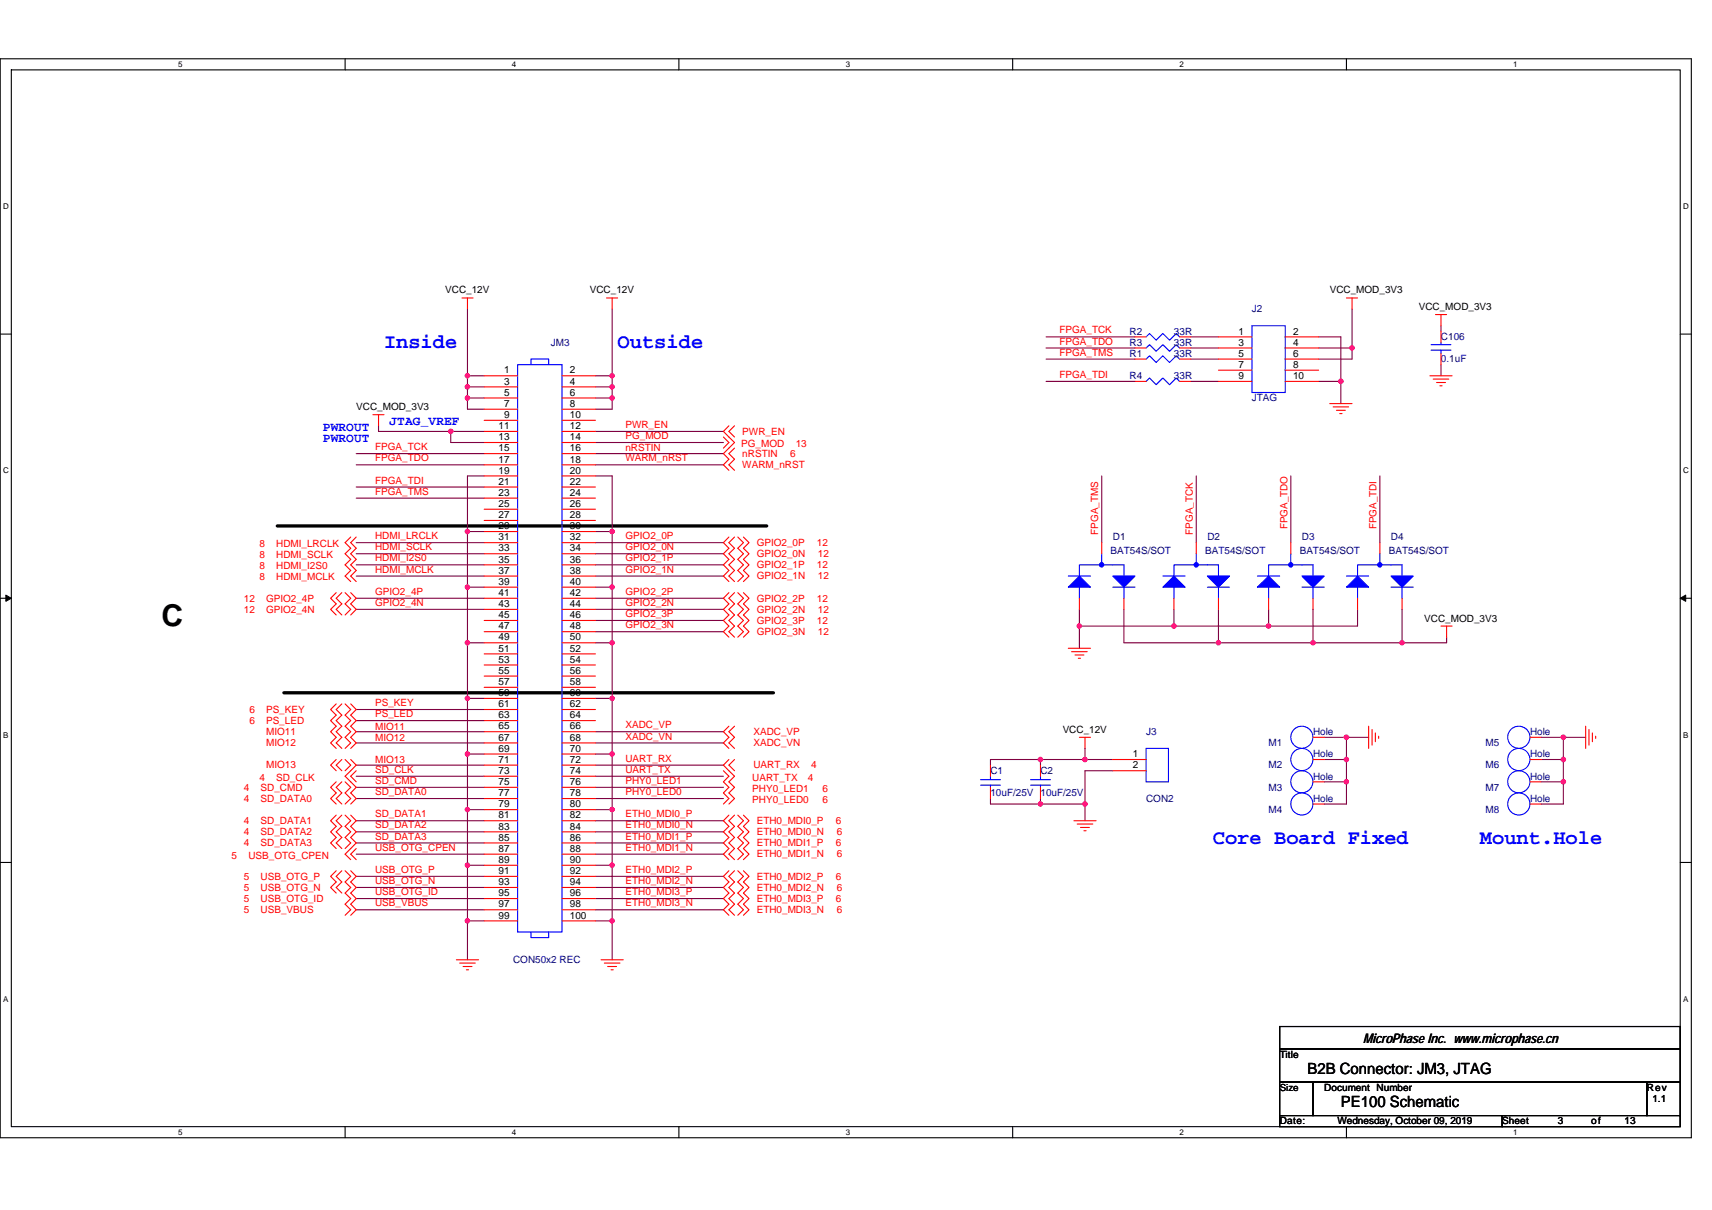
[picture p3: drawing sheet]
<svg xmlns="http://www.w3.org/2000/svg" width="297mm" height="210mm" viewBox="0 0 297 210" stroke-linecap="round" stroke-linejoin="round" font-family="sans-serif">
<path d="M0 10.2h293.5v187.2h-293.5zM2 12.1h289.5v183.4h-289.5z" fill="none" stroke="#000" stroke-width=".19"/>
<g fill="#fff">
<path d="M30.9 10.4h.8v1.6h-.8z"/>
<path d="M30.9 195.7h.8v1.6h-.8z"/>
</g>
<path d="M59.9 10.2v1.9M59.9 195.5v1.9" fill="none" stroke="#000" stroke-width=".19"/>
<g fill="#fff">
<path d="M88.8 10.4h.8v1.6h-.8z"/>
<path d="M88.8 195.7h.8v1.6h-.8z"/>
</g>
<path d="M117.8 10.2v1.9M117.8 195.5v1.9" fill="none" stroke="#000" stroke-width=".19"/>
<g fill="#fff">
<path d="M146.7 10.4h.8v1.6h-.8z"/>
<path d="M146.7 195.7h.8v1.6h-.8z"/>
</g>
<path d="M175.7 10.2v1.9M175.7 195.5v1.9" fill="none" stroke="#000" stroke-width=".19"/>
<g fill="#fff">
<path d="M204.7 10.4h.7v1.6h-.7z"/>
<path d="M204.7 195.7h.7v1.6h-.7z"/>
</g>
<path d="M233.6 10.2v1.9M233.6 195.5v1.9" fill="none" stroke="#000" stroke-width=".19"/>
<g fill="#fff">
<path d="M262.6 10.4h.7v1.6h-.7z"/>
<path d="M262.6 195.7h.7v1.6h-.7z"/>
<path d="M.5 35.1h1v1.5h-1z"/>
<path d="M292 35.1h1v1.5h-1z"/>
<path d="M.5 80.9h1v1.5h-1z"/>
<path d="M292 80.9h1v1.5h-1z"/>
</g>
<path d="M0 58h2M291.5 58h2" fill="none" stroke="#000" stroke-width=".19"/>
<g fill="#fff">
<path d="M.5 126.7h.9v1.6h-.9z"/>
<path d="M292 126.7h.9v1.6h-.9z"/>
</g>
<path d="M0 103.8h2M291.5 103.8h2" fill="none" stroke="#000" stroke-width=".19"/>
<path d="M1 103.3l1 .5-1 .6zM291.5 103.8l1-.5v1.1z" fill="#000" stroke="#000" stroke-width=".17"/>
<g fill="#fff">
<path d="M.5 172.6h.9v1.5h-.9z"/>
<path d="M292 172.6h.9v1.5h-.9z"/>
</g>
<path d="M0 149.7h2M291.5 149.7h2M222 178.1h69.5v3.9h-69.5zM222 182h69.5v5.8h-69.5zM222 187.8h5.8v5.8h-5.8zM222 193.6h38.6v1.9h-38.6zM227.8 187.8h57.9v5.8h-57.9zM260.6 193.6h30.9v1.9h-30.9zM285.7 187.8h5.8v5.8h-5.8z" fill="none" stroke="#000" stroke-width=".19"/>
<path d="M48.1 91.3h84.9M49.3 120.2h84.9" fill="none" stroke="#000" stroke-width=".57"/>
<g fill="none" stroke="#800040" stroke-width=".19">
<path d="M81.1 53.6v11.6M106.2 53.6v11.6M181.5 58.5h15.4M206.6 58.5h4.8M228.8 58.5h3.8v7.7M234.6 53.6v6.8M250 56.5v1M61.8 78.7h22.2M65.7 73.9v1h18.3M78.2 74.9v1.9h5.8M81.1 65.2v1.9M81.1 69.1v1.9h2.9"/>
<path d="M81.1 67.1v2M81.1 65.2h2.9M81.1 69.1h2.9M81.1 67.1h2.9M103.3 67.1h2.9M103.3 78.7h22.2M103.3 74.9h22.2M103.3 65.2h2.9M103.3 69.1h2.9M103.3 76.8h22.2M106.2 65.2v1.9M106.2 69.1v1.9h-2.9"/>
<path d="M106.2 67.1v2M181.5 60.4h15.4M181.5 62.3h15.4M181.5 66.2h15.4M206.6 62.3h4.8M206.6 60.4h4.8M206.6 66.2h4.8M228.8 66.2h3.8v3.8M228.8 60.4h5.8M234.6 60.4v1.9h-5.8M250 63.3v1.9M61.8 86.4h22.2"/>
<path d="M61.8 84.5h22.2M61.8 80.7h22.2M61.8 96.1h22.2M61.8 98h22.2M61.8 100h22.2M61.8 94.2h22.2M81.1 92.2v9.7M81.1 92.2h2.9M84 82.6h-2.9v9.6M103.3 80.7h22.2M103.3 100h22.2M103.3 98h22.2"/>
<path d="M103.3 94.2h22.2M103.3 96.1h22.2M103.3 82.6h2.9v9.6M103.3 92.2h2.9v9.7M191.2 82.6v11.6M207.6 82.6v11.6M224 82.6v11.6M239.4 82.6v11.6M61.8 103.8h22.2M61.8 105.7h22.2M81.1 101.9v19.3M81.1 101.9h2.9"/>
<path d="M81.1 111.5h2.9M103.3 107.7h22.2M103.3 103.8h22.2M103.3 105.7h22.2M103.3 101.9h2.9M103.3 111.5h2.9M103.3 109.6h22.2M106.2 101.9v19.3M187.3 105.7v2.9M187.3 108.6h16.4M187.3 108.6v3.9M195 105.7v5.8h16.4"/>
<path d="M203.7 108.6h16.4M203.7 105.7v2.9M211.4 105.7v5.8M211.4 111.5h16.4M220.1 105.7v2.9M227.8 111.5h15.5M227.8 105.7v5.8M235.5 105.7v2.9h-15.4M243.3 105.7v5.8M251 110.6v.9h-7.7M61.8 138.6h22.2M61.8 136.6h22.2"/>
<path d="M61.8 134.7h22.2M61.8 128.9h22.2M61.8 127h22.2M61.8 125.1h22.2M61.8 123.1h22.2M61.8 132.8h22.2M81.1 121.2v9.7M81.1 130.9v9.6M81.1 130.9h2.9M81.1 121.2h2.9M103.3 136.6h22.2M103.3 138.6h22.2"/>
<path d="M103.3 134.7h22.2M103.3 132.8h22.2M103.3 127h22.2M103.3 128.9h22.2M103.3 130.9h2.9M103.3 121.2h2.9M106.2 121.2v19.3M171.8 138.6v.9h8.7M180.5 131.8h-8.7v1M180.5 131.8h7.8M180.5 139.5h7.8v2.9M180.5 138.6v.9"/>
<path d="M180.5 131.8v1M188.3 129.9v1.9h4.8M193.1 133.8h-4.8v5.7M229.8 128h3.8M229.8 135.7h3.8M229.8 131.8h3.8M233.6 131.8v3.9M233.6 128v3.8M233.6 128h3.9M233.6 135.7v3.8h-3.8M267.4 128h3.8M267.4 135.7h3.8"/>
<path d="M267.4 131.8h3.8M271.2 128h3.9M271.2 131.8v3.9M271.2 128v3.8M271.2 135.7v3.8h-3.8M61.8 157.9h22.2M61.8 155.9h22.2M61.8 152.1h22.2M61.8 154h22.2M61.8 148.2h22.2M61.8 144.4h22.2M61.8 146.3h22.2"/>
<path d="M61.8 142.4h22.2M81.1 140.5v9.7M81.1 159.8v6.8M81.1 150.2h2.9M81.1 159.8h2.9M81.1 150.2v9.6M81.1 140.5h2.9M103.3 150.2h2.9M103.3 159.8h2.9v6.8M103.3 148.2h22.2M103.3 144.4h22.2M103.3 142.4h22.2"/>
<path d="M103.3 155.9h22.2M103.3 157.9h22.2M103.3 152.1h22.2M103.3 154h22.2M103.3 146.3h22.2M103.3 140.5h2.9M106.2 150.2v9.6M106.2 140.5v9.7"/>
</g>
<g fill="#f0f" stroke="#f0f" stroke-width=".19">
<circle cx="81.1" cy="67.1" r=".38"/>
<circle cx="81.1" cy="65.2" r=".38"/>
<circle cx="81.1" cy="69.1" r=".38"/>
<circle cx="106.2" cy="65.2" r=".38"/>
<circle cx="106.2" cy="69.1" r=".38"/>
<circle cx="106.2" cy="67.1" r=".38"/>
<circle cx="81.1" cy="159.8" r=".38"/>
<circle cx="81.1" cy="150.1" r=".38"/>
<circle cx="106.2" cy="159.8" r=".38"/>
<circle cx="106.2" cy="150.1" r=".38"/>
<circle cx="78.2" cy="74.9" r=".38"/>
<circle cx="106.2" cy="92.2" r=".38"/>
<circle cx="81.1" cy="92.2" r=".38"/>
<circle cx="81.1" cy="111.5" r=".38"/>
<circle cx="81.1" cy="101.9" r=".38"/>
<circle cx="106.2" cy="111.5" r=".38"/>
<circle cx="106.2" cy="101.9" r=".38"/>
<circle cx="81.1" cy="140.5" r=".38"/>
<circle cx="81.1" cy="130.8" r=".38"/>
<circle cx="81.1" cy="121.2" r=".38"/>
<circle cx="106.2" cy="130.8" r=".38"/>
<circle cx="106.2" cy="121.2" r=".38"/>
<circle cx="106.2" cy="140.5" r=".38"/>
<circle cx="203.7" cy="108.6" r=".38"/>
<circle cx="187.3" cy="108.6" r=".38"/>
<circle cx="220.1" cy="108.6" r=".38"/>
<circle cx="243.3" cy="111.5" r=".38"/>
<circle cx="227.8" cy="111.5" r=".38"/>
<circle cx="211.4" cy="111.5" r=".38"/>
<circle cx="188.2" cy="131.8" r=".38"/>
<circle cx="180.5" cy="131.8" r=".38"/>
<circle cx="188.2" cy="139.5" r=".38"/>
<circle cx="180.5" cy="139.5" r=".38"/>
<circle cx="233.6" cy="131.8" r=".38"/>
<circle cx="233.6" cy="127.9" r=".38"/>
<circle cx="233.6" cy="135.7" r=".38"/>
<circle cx="271.2" cy="131.8" r=".38"/>
<circle cx="271.3" cy="127.9" r=".38"/>
<circle cx="271.3" cy="135.7" r=".38"/>
<circle cx="234.6" cy="60.4" r=".38"/>
<circle cx="232.6" cy="66.2" r=".38"/>
</g>
<g fill="none" stroke="#f00" stroke-width=".19">
<path d="M80.2 51.7h1.9M81.1 51.7v1.9M105.2 51.7h2M106.2 51.7v1.9M196.9 58.5h2M204.7 58.5h1.9M211.4 58.5h5.8M223 58.5h5.8M233.6 51.7h1.9M234.6 51.7v1.9M249.1 54.6h1.9M250 54.6v1.9"/>
<path d="M250 57.5v1.9M64.7 72h1.9M65.7 72v1.9M84 65.2h5.8M84 67.1h5.8M84 69.1h5.8M84 71h5.8M84 72.9h5.8M84 74.9h5.8M84 76.8h5.8M84 78.7h5.8M97.5 65.2h5.8"/>
<path d="M97.5 67.1h5.8M97.5 69.1h5.8M97.5 71h5.8M97.5 72.9h5.8M97.5 74.9h5.8M97.5 76.8h5.8M97.5 78.7h5.8M125.5 75.8l1 1-1 1M126.5 73.9l-1 1 1.9 1.9-1.9 1.9 1 1-1 1 1 .9M127.4 73.9l-.9 1 .9 .9M127.4 77.8l-.9 .9 .9 1-.9 1 .9 .9M196.9 66.2h2"/>
<path d="M196.9 60.4h2M196.9 62.3h2M204.7 66.2h1.9M204.7 60.4h1.9M204.7 62.3h1.9M211.4 60.4h5.8M211.4 62.3h5.8M211.4 64.2h5.8M211.4 66.2h5.8M223 60.4h5.8M223 62.3h5.8M223 64.2h5.8"/>
<path d="M223 66.2h5.8M230.7 70h3.9M231.3 70.6h2.7M231.9 71.2h1.5M232.4 71.8h.5M248.1 65.2h3.8M248.7 65.8h2.7M249.3 66.4h1.5M249.8 67h.4M250 61.4v1.9M60.9 93.2l-1 1 1 .9-1 1 1 1-1 .9 1 1-1 1 1 .9M61.8 93.2l-.9 1 .9 .9-.9 1 .9 1-.9 .9 .9 1-.9 1 .9 .9"/>
<path d="M84 80.7h5.8M84 82.6h5.8M84 84.5h5.8M84 86.4h5.8M84 88.4h5.8M84 90.3h5.8M84 92.2h5.8M84 94.2h5.8M84 96.1h5.8M84 98h5.8M84 100h5.8M97.5 80.7h5.8"/>
<path d="M97.5 82.6h5.8M97.5 84.5h5.8M97.5 86.4h5.8M97.5 88.4h5.8M97.5 90.3h5.8M97.5 92.2h5.8M97.5 94.2h5.8M97.5 96.1h5.8M97.5 98h5.8M97.5 100h5.8M126.5 93.2l-1 1 1 .9-1 1 1 1-1 .9 1 1-1 1 1 .9M127.4 93.2l-.9 1 .9 .9-.9 1 .9 1-.9 .9 .9 1-.9 1 .9 .9"/>
<path d="M128 93.2l1 1-1 .9 1 1-1 1 1 .9-1 1 1 1-1 .9M129 93.2l1 1-1 .9 1 1-1 1 1 .9-1 1 1 1-1 .9M191.2 94.2v1.9M207.6 94.2v1.9M224 94.2v1.9M239.4 94.2v1.9M58.3 102.8l-.9 1 .9 1-.9 .9 .9 1M59.3 102.8l-1 1 1 1-1 .9 1 1M59.9 102.8l1 1-1 1 1 .9-1 1M60.9 102.8l.9 1-.9 1 .9 .9-.9 1M84 101.9h5.8M84 103.8h5.8"/>
<path d="M84 105.7h5.8M84 107.7h5.8M84 109.6h5.8M84 111.5h5.8M84 113.5h5.8M84 115.4h5.8M84 117.3h5.8M84 119.3h5.8M97.5 101.9h5.8M97.5 103.8h5.8M97.5 105.7h5.8M97.5 107.7h5.8"/>
<path d="M97.5 109.6h5.8M97.5 111.5h5.8M97.5 113.5h5.8M97.5 115.4h5.8M97.5 117.3h5.8M97.5 119.3h5.8M126.5 102.8l-1 1 1 1-1 .9 1 1-1 1 1 .9-1 1 1 1M127.4 102.8l-.9 1 .9 1-.9 .9 .9 1-.9 1 .9 .9-.9 1 .9 1M128 102.8l1 1-1 1 1 .9-1 1 1 1-1 .9 1 1-1 1M129 102.8l1 1-1 1 1 .9-1 1 1 1-1 .9 1 1-1 1M185.4 112.5h3.8M185.9 113.1h2.7"/>
<path d="M186.5 113.7h1.6M187.1 114.2h.4M187.3 103.8v1.9M195 103.8v1.9M203.7 103.8v1.9M211.4 103.8v1.9M220.1 103.8v1.9M227.8 103.8v1.9M235.5 103.8v1.9M243.3 103.8v1.9M250 108.6h1.9M251 108.6v2"/>
<path d="M58.3 122.2l-.9 .9 .9 1-.9 1 .9 .9-.9 1 .9 1-.9 .9 .9 1M58.3 131.8l-.9 1 .9 1M58.3 135.7l-.9 .9 .9 1-.9 1 .9 .9M59.3 122.2l-1 .9 1 1-1 1 1 .9-1 1 1 1-1 .9 1 1M59.3 131.8l-1 1 1 1M59.3 135.7l-1 .9 1 1-1 1 1 .9M59.9 122.2l1 .9-1 1 1 1-1 .9 1 1-1 1 1 .9-1 1M59.9 131.8l1 1-1 1M59.9 135.7l1 .9-1 1 1 1-1 .9M60.9 122.2l.9 .9-.9 1 .9 1-.9 .9 .9 1-.9 1 .9 .9-.9 1M60.9 131.8l.9 1-1.9 1.9 1.9 1.9-.9 1 .9 1-.9 .9M61.8 133.8l-.9 .9 .9 1"/>
<path d="M84 121.2h5.8M84 123.1h5.8M84 125.1h5.8M84 127h5.8M84 128.9h5.8M84 130.9h5.8M84 132.8h5.8M84 134.7h5.8M84 136.6h5.8M84 138.6h5.8M97.5 121.2h5.8M97.5 123.1h5.8"/>
<path d="M97.5 125.1h5.8M97.5 127h5.8M97.5 128.9h5.8M97.5 130.9h5.8M97.5 132.8h5.8M97.5 134.7h5.8M97.5 136.6h5.8M97.5 138.6h5.8M125.5 133.8l1 .9-1 1 1 .9-1 1 1 1-1 .9M126.5 131.8l-1 1 1.9 1.9-.9 1 .9 .9-.9 1 .9 1-.9 .9M126.5 126l-1 1 1 1-1 .9 1 1M127.4 131.8l-.9 1 .9 1"/>
<path d="M127.4 126l-.9 1 .9 1-.9 .9 .9 1M171.8 136.6v2M171.8 132.8v1.9M180.5 136.6v2M180.5 132.8v1.9M187.3 128h1.9M188.3 128v1.9M193.1 131.8h5.8M193.1 133.8h5.8M227.8 128h2M227.8 139.5h2M227.8 135.7h2"/>
<path d="M227.8 131.8h2M237.5 126v3.9M238.1 126.6v2.7M238.6 127.2v1.5M239.2 127.8v.3M265.5 139.5h1.9M265.5 128h1.9M265.5 131.8h1.9M265.5 135.7h1.9M275.1 126v3.9M275.7 126.6v2.7M276.3 127.2v1.5"/>
<path d="M276.9 127.8v.3M58.3 141.5l-.9 .9 .9 1-.9 1 .9 .9-.9 1 .9 1M58.3 151.1l-.9 1 .9 1-.9 .9 .9 1M59.3 141.5l-1 .9 1 1-1 1 1 .9-1 1 1 1M59.3 151.1l-1 1 1 1-1 .9 1 1M59.9 141.5l1 .9-1 1 1 1-1 .9 1 1-1 1M59.9 151.1l1 1-1 1 1 .9-1 1 1 .9-1 1 1 1-1 .9M60.9 141.5l.9 .9-.9 1 .9 1-.9 .9 .9 1-1.9 1.9 1 1M60.9 151.1l.9 1-.9 1 .9 .9-.9 1 .9 .9-.9 1 .9 1-.9 .9M61.8 147.3l-.9 .9 .9 1M84 140.5h5.8M84 142.4h5.8"/>
<path d="M84 144.4h5.8M84 146.3h5.8M84 148.2h5.8M84 150.2h5.8M84 152.1h5.8M84 154h5.8M84 155.9h5.8M84 157.9h5.8M84 159.8h5.8M97.5 140.5h5.8M97.5 142.4h5.8M97.5 144.4h5.8"/>
<path d="M97.5 146.3h5.8M97.5 148.2h5.8M97.5 150.2h5.8M97.5 152.1h5.8M97.5 154h5.8M97.5 155.9h5.8M97.5 157.9h5.8M97.5 159.8h5.8M126.5 141.5l-1 .9 1 1-1 1 1 .9-1 1 1 1-1 .9 1 1M126.5 151.1l-1 1 1 1-1 .9 1 1-1 .9 1 1-1 1 1 .9M127.4 141.5l-.9 .9 .9 1-.9 1 .9 .9-.9 1 .9 1-.9 .9 .9 1M127.4 151.1l-.9 1 .9 1-.9 .9 .9 1-.9 .9 .9 1-.9 1 .9 .9"/>
<path d="M128 141.5l1 .9-1 1 1 1-1 .9 1 1-1 1 1 .9-1 1M128 151.1l1 1-1 1 1 .9-1 1 1 .9-1 1 1 1-1 .9M129 141.5l1 .9-1 1 1 1-1 .9 1 1-1 1 1 .9-1 1M129 151.1l1 1-1 1 1 .9-1 1 1 .9-1 1 1 1-1 .9M186.3 142.4h3.9M186.9 143h2.7M187.5 143.6h1.5M188.1 144.2h.3M79.2 166.6h3.8M79.8 167.1h2.7M80.3 167.7h1.6M80.9 168.3h.4"/>
<path d="M104.3 166.6h3.8M104.9 167.1h2.7M105.4 167.7h1.6M106 168.3h.4"/>
</g>
<g fill="none" stroke="#00f" stroke-width=".19">
<path d="M198.9 58.5l.5-.6 1.2 1.1 1.2-1.1 1.1 1.1 1.2-1.1 .6 .6M217.2 56.5h5.8v11.6h-5.8zM248.3 59.8h3.5M250 59.4v.4M89.8 63.3h7.7v98.4h-7.7zM92.1 63.3v-1h3.1v1M198.9 66.2l.5-.6 1.2 1.2 1.2-1.2 1.1 1.2 1.2-1.2 .6 .6M198.9 60.4l.5-.6 1.2 1.2 1.2-1.2 1.1 1.2 1.2-1.2 .6 .6M198.9 62.3l.5-.6 1.2 1.2 1.2-1.2 1.1 1.2 1.2-1.2 .6 .6M248.3 60.8h3.5M250 60.8v.6M185.4 100h3.8"/>
<path d="M191.2 98h-3.9v2M191.2 98h3.8v2M191.2 96.1v1.9M201.8 100h3.8M207.6 98h-3.9v2M207.6 98h3.8v2M207.6 96.1v1.9M218.2 100h3.8M224 96.1v1.9M224 98h-3.9v2M224 98h3.8v2M233.6 100h3.9"/>
<path d="M239.4 96.1v1.9M239.4 98h-3.9v2M239.4 98h3.9v2M187.3 101.9v1.9M193.1 101.9h3.8M195 101.9v1.9M203.7 101.9v1.9M209.5 101.9h3.8M211.4 101.9v1.9M220.1 101.9v1.9M225.9 101.9h3.9M227.8 101.9v1.9"/>
<path d="M235.5 101.9v1.9M241.3 101.9h3.9M243.3 101.9v1.9M170.1 135.3h3.5M170.1 136.2h3.5M171.8 136.2v.4M171.8 134.7v.6M178.8 135.3h3.5M178.8 136.2h3.5M180.5 136.2v.4M180.5 134.7v.6M198.9 129.9h3.8v5.8h-3.8z"/>
<path d="M92.1 161.7v1h3.1v-1"/>
<circle cx="225.9" cy="131.8" r="1.92"/>
<circle cx="225.9" cy="139.5" r="1.92"/>
<circle cx="225.9" cy="127.9" r="1.92"/>
<circle cx="225.9" cy="135.7" r="1.92"/>
<circle cx="263.5" cy="131.8" r="1.93"/>
<circle cx="263.5" cy="135.7" r="1.92"/>
<circle cx="263.5" cy="139.5" r="1.92"/>
<circle cx="263.5" cy="127.9" r="1.92"/>
</g>
<g fill="#00f" stroke="#00f" stroke-width=".19">
<path d="M203.7 100l1.9 1.9h-3.8z" fill-rule="evenodd"/>
<path d="M209.5 100h3.8l-1.9 1.9z" fill-rule="evenodd"/>
<path d="M218.2 101.9l1.9-1.9 1.9 1.9z" fill-rule="evenodd"/>
<path d="M225.9 100h3.9l-2 1.9z" fill-rule="evenodd"/>
<path d="M235.5 100l2 1.9h-3.9z" fill-rule="evenodd"/>
<path d="M241.3 100h3.9l-1.9 1.9z" fill-rule="evenodd"/>
<path d="M187.3 100l1.9 1.9h-3.8z" fill-rule="evenodd"/>
<path d="M193.1 100h3.8l-1.9 1.9z" fill-rule="evenodd"/>
<circle cx="207.5" cy="98" r=".38"/>
<circle cx="223.9" cy="98" r=".38"/>
<circle cx="239.4" cy="98" r=".38"/>
<circle cx="191.1" cy="98" r=".38"/>
</g>
<text font-size="5.2" x="28" y="108.6">C</text>
<g font-size="3.5" fill="#00f">
<text x="66.6" y="60.5">Inside</text>
<text x="107.2" y="60.5">Outside</text>
<text x="210.5" y="146.4">Core Board Fixed</text>
<text x="256.8" y="146.4">Mount.Hole</text>
</g>
<g font-size="2.7">
<text x="226.9" y="186.3">B2B Connector: JM3, JTAG</text>
<text x="232.6" y="192.1">PE100 Schematic</text>
</g>
<text font-size="2.3" x="236.5" y="181.1">MicroPhase Inc. www.microphase.cn</text>
<g font-size="2.2" fill="#00f">
<text x="56" y="76.7">PWROUT</text>
<text x="56" y="74.8">PWROUT</text>
<text x="67.6" y="73.8">JTAG_VREF</text>
</g>
<g font-size="1.7">
<text x="77.3" y="50.9">VCC_12V</text>
<text x="102.3" y="50.9">VCC_12V</text>
<text x="230.7" y="50.9">VCC_MOD_3V3</text>
<text x="246.2" y="53.8">VCC_MOD_3V3</text>
<text x="214.9" y="58.1">1</text>
<text x="214.9" y="60">3</text>
<text x="224.3" y="58.1">2</text>
<text x="224.3" y="60">4</text>
<text x="87.5" y="64.8">1</text>
<text x="98.9" y="64.8">2</text>
<text x="214.9" y="61.9">5</text>
<text x="214.9" y="63.8">7</text>
<text x="214.9" y="65.8">9</text>
<text x="224.3" y="61.9">6</text>
<text x="224.3" y="63.8">8</text>
<text x="224.3" y="65.8">10</text>
<text x="61.8" y="71.2">VCC_MOD_3V3</text>
<text x="87.5" y="66.7">3</text>
<text x="87.5" y="68.7">5</text>
<text x="87.5" y="70.6">7</text>
<text x="98.9" y="66.7">4</text>
<text x="98.9" y="68.7">6</text>
<text x="98.9" y="70.6">8</text>
<text x="86.5" y="74.5">11</text>
<text x="86.5" y="76.4">13</text>
<text x="87.5" y="72.5">9</text>
<text x="98.9" y="72.5">10</text>
<text x="98.9" y="74.5">12</text>
<text x="98.9" y="76.4">14</text>
<text x="86.5" y="78.3">15</text>
<text x="86.5" y="80.3">17</text>
<text x="86.5" y="82.2">19</text>
<text x="98.9" y="78.3">16</text>
<text x="98.9" y="80.3">18</text>
<text x="98.9" y="82.2">20</text>
<text x="86.5" y="84.1">21</text>
<text x="86.5" y="86">23</text>
<text x="86.5" y="88">25</text>
<text x="86.5" y="89.9">27</text>
<text x="98.9" y="84.1">22</text>
<text x="98.9" y="86">24</text>
<text x="98.9" y="88">26</text>
<text x="98.9" y="89.9">28</text>
<text x="86.5" y="91.8">29</text>
<text x="86.5" y="93.8">31</text>
<text x="86.5" y="95.7">33</text>
<text x="98.9" y="91.8">30</text>
<text x="98.9" y="93.8">32</text>
<text x="98.9" y="95.7">34</text>
<text x="86.5" y="97.6">35</text>
<text x="86.5" y="99.6">37</text>
<text x="86.5" y="101.5">39</text>
<text x="98.9" y="97.6">36</text>
<text x="98.9" y="99.6">38</text>
<text x="98.9" y="101.5">40</text>
<text x="86.5" y="103.4">41</text>
<text x="86.5" y="105.3">43</text>
<text x="86.5" y="107.3">45</text>
<text x="98.9" y="103.4">42</text>
<text x="98.9" y="105.3">44</text>
<text x="98.9" y="107.3">46</text>
<text x="247.1" y="107.9">VCC_MOD_3V3</text>
<text x="86.5" y="109.2">47</text>
<text x="86.5" y="111.1">49</text>
<text x="86.5" y="113.1">51</text>
<text x="98.9" y="109.2">48</text>
<text x="98.9" y="111.1">50</text>
<text x="98.9" y="113.1">52</text>
<text x="86.5" y="115">53</text>
<text x="86.5" y="116.9">55</text>
<text x="86.5" y="118.9">57</text>
<text x="98.9" y="115">54</text>
<text x="98.9" y="116.9">56</text>
<text x="98.9" y="118.9">58</text>
<text x="86.5" y="120.8">59</text>
<text x="86.5" y="122.7">61</text>
<text x="86.5" y="124.7">63</text>
<text x="98.9" y="120.8">60</text>
<text x="98.9" y="122.7">62</text>
<text x="98.9" y="124.7">64</text>
<text x="86.5" y="126.6">65</text>
<text x="86.5" y="128.5">67</text>
<text x="86.5" y="130.5">69</text>
<text x="98.9" y="126.6">66</text>
<text x="98.9" y="128.5">68</text>
<text x="98.9" y="130.5">70</text>
<text x="184.4" y="127.2">VCC_12V</text>
<text x="196.5" y="131.4">1</text>
<text x="86.5" y="132.4">71</text>
<text x="86.5" y="134.3">73</text>
<text x="86.5" y="136.2">75</text>
<text x="98.9" y="132.4">72</text>
<text x="98.9" y="134.3">74</text>
<text x="98.9" y="136.2">76</text>
<text x="196.5" y="133.3">2</text>
<text x="86.5" y="138.2">77</text>
<text x="86.5" y="140.1">79</text>
<text x="86.5" y="142">81</text>
<text x="86.5" y="144">83</text>
<text x="98.9" y="138.2">78</text>
<text x="98.9" y="140.1">80</text>
<text x="98.9" y="142">82</text>
<text x="98.9" y="144">84</text>
<text x="86.5" y="145.9">85</text>
<text x="86.5" y="147.8">87</text>
<text x="86.5" y="149.8">89</text>
<text x="98.9" y="145.9">86</text>
<text x="98.9" y="147.8">88</text>
<text x="98.9" y="149.8">90</text>
<text x="86.5" y="151.7">91</text>
<text x="86.5" y="153.6">93</text>
<text x="86.5" y="155.5">95</text>
<text x="98.9" y="151.7">92</text>
<text x="98.9" y="153.6">94</text>
<text x="98.9" y="155.5">96</text>
<text x="86.5" y="157.5">97</text>
<text x="86.5" y="159.4">99</text>
<text x="98.9" y="157.5">98</text>
<text x="98.9" y="159.4">100</text>
<text x="222" y="183.6">Title</text>
<text x="222" y="189.3">Size</text>
<text x="229.8" y="189.3">Document Number</text>
<text x="285.7" y="189.3">Rev</text>
<text x="286.7" y="191.3">1.1</text>
<text x="222" y="195.1">Date:</text>
<text x="232.1" y="195.1">Wednesday, October 09, 2019</text>
<text x="260.6" y="195.1">Sheet</text>
<text x="270.3" y="195.1">3</text>
<text x="276.1" y="195.1">of</text>
<text x="281.9" y="195.1">13</text>
</g>
<g font-size="1.7" fill="#f00">
<text x="183.8" y="57.9">FPGA_TCK</text>
<text x="183.8" y="59.8">FPGA_TDO</text>
<text x="183.8" y="61.7">FPGA_TMS</text>
<text x="183.8" y="65.6">FPGA_TDI</text>
<text x="108.5" y="76.2">PG_MOD</text>
<text x="108.5" y="74.3">PWR_EN</text>
<text x="128.6" y="77.6">PG_MOD</text>
<text x="128.8" y="75.4">PWR_EN</text>
<text x="138.1" y="77.6">13</text>
<text x="65.1" y="83.9">FPGA_TDI</text>
<text x="65.1" y="80.1">FPGA_TDO</text>
<text x="65.1" y="78.1">FPGA_TCK</text>
<text x="108.5" y="80.1">WARM_nRST</text>
<text x="108.5" y="78.3">nRSTIN</text>
<text x="128.8" y="81.2">WARM_nRST</text>
<text x="128.8" y="79.3">nRSTIN</text>
<text x="137.1" y="79.3">6</text>
<text x="65.1" y="85.9">FPGA_TMS</text>
<text x="45" y="95">8</text>
<text x="47.9" y="95">HDMI_LRCLK</text>
<text x="65.1" y="95.5">HDMI_SCLK</text>
<text x="65.1" y="93.6">HDMI_LRCLK</text>
<text x="108.5" y="93.6">GPIO2_0P</text>
<text x="108.5" y="95.5">GPIO2_0N</text>
<text x="131.3" y="94.7">GPIO2_0P</text>
<text x="141.7" y="94.7">12</text>
<text x="190.6" y="92.8" transform="rotate(-90 190.6 92.8)">FPGA_TMS</text>
<text x="207" y="92.8" transform="rotate(-90 207 92.8)">FPGA_TCK</text>
<text x="223.4" y="91.9" transform="rotate(-90 223.4 91.9)">FPGA_TDO</text>
<text x="238.8" y="91.9" transform="rotate(-90 238.8 91.9)">FPGA_TDI</text>
<text x="45" y="96.9">8</text>
<text x="45" y="98.8">8</text>
<text x="45" y="100.7">8</text>
<text x="47.9" y="96.9">HDMI_SCLK</text>
<text x="47.9" y="98.8">HDMI_I2S0</text>
<text x="47.9" y="100.7">HDMI_MCLK</text>
<text x="65.1" y="97.4">HDMI_I2S0</text>
<text x="65.1" y="99.4">HDMI_MCLK</text>
<text x="108.5" y="99.4">GPIO2_1N</text>
<text x="108.5" y="97.4">GPIO2_1P</text>
<text x="131.3" y="96.7">GPIO2_0N</text>
<text x="131.3" y="98.6">GPIO2_1P</text>
<text x="131.3" y="100.5">GPIO2_1N</text>
<text x="141.7" y="98.6">12</text>
<text x="141.9" y="96.7">12</text>
<text x="141.9" y="100.5">12</text>
<text x="42.3" y="104.4">12</text>
<text x="42.3" y="106.3">12</text>
<text x="46.2" y="104.4">GPIO2_4P</text>
<text x="46.2" y="106.3">GPIO2_4N</text>
<text x="65.1" y="103.2">GPIO2_4P</text>
<text x="65.1" y="105.2">GPIO2_4N</text>
<text x="108.5" y="107.1">GPIO2_3P</text>
<text x="108.5" y="103.2">GPIO2_2P</text>
<text x="108.5" y="105.2">GPIO2_2N</text>
<text x="131.3" y="104.4">GPIO2_2P</text>
<text x="131.3" y="106.3">GPIO2_2N</text>
<text x="141.7" y="104.4">12</text>
<text x="141.9" y="106.3">12</text>
<text x="108.5" y="109">GPIO2_3N</text>
<text x="131.3" y="108.3">GPIO2_3P</text>
<text x="131.3" y="110.2">GPIO2_3N</text>
<text x="141.7" y="108.3">12</text>
<text x="141.9" y="110.2">12</text>
<text x="43.3" y="123.7">6</text>
<text x="43.3" y="125.6">6</text>
<text x="46.2" y="123.7">PS_KEY</text>
<text x="46.2" y="125.6">PS_LED</text>
<text x="65.1" y="124.5">PS_LED</text>
<text x="65.1" y="122.5">PS_KEY</text>
<text x="46.2" y="127.6">MIO11</text>
<text x="46.2" y="129.5">MIO12</text>
<text x="65.1" y="128.5">MIO12</text>
<text x="65.1" y="126.6">MIO11</text>
<text x="108.5" y="126.4">XADC_VP</text>
<text x="108.5" y="128.3">XADC_VN</text>
<text x="130.7" y="129.5">XADC_VN</text>
<text x="130.7" y="127.6">XADC_VP</text>
<text x="42.3" y="137.2">4</text>
<text x="45" y="135.5">4</text>
<text x="45.2" y="137.2">SD_CMD</text>
<text x="46.2" y="133.3">MIO13</text>
<text x="47.9" y="135.5">SD_CLK</text>
<text x="65.1" y="138">SD_DATA0</text>
<text x="65.1" y="136">SD_CMD</text>
<text x="65.1" y="134.1">SD_CLK</text>
<text x="65.1" y="132.4">MIO13</text>
<text x="108.5" y="136">PHY0_LED1</text>
<text x="108.5" y="138">PHY0_LED0</text>
<text x="108.5" y="134.1">UART_TX</text>
<text x="108.5" y="132.2">UART_RX</text>
<text x="130.5" y="135.5">UART_TX</text>
<text x="130.5" y="137.4">PHY0_LED1</text>
<text x="130.7" y="133.3">UART_RX</text>
<text x="140.2" y="135.5">4</text>
<text x="140.8" y="133.3">4</text>
<text x="142.7" y="137.4">6</text>
<text x="42.3" y="139.1">4</text>
<text x="42.3" y="143">4</text>
<text x="45.2" y="139.1">SD_DATA0</text>
<text x="45.2" y="143">SD_DATA1</text>
<text x="65.1" y="143.8">SD_DATA2</text>
<text x="65.1" y="141.8">SD_DATA1</text>
<text x="108.5" y="143.8">ETH0_MDI0_N</text>
<text x="108.5" y="141.8">ETH0_MDI0_P</text>
<text x="130.5" y="139.3">PHY0_LED0</text>
<text x="131.3" y="143">ETH0_MDI0_P</text>
<text x="142.7" y="139.3">6</text>
<text x="145" y="143">6</text>
<text x="40.2" y="149">5</text>
<text x="42.3" y="144.9">4</text>
<text x="42.3" y="146.9">4</text>
<text x="43.1" y="149">USB_OTG_CPEN</text>
<text x="45.2" y="144.9">SD_DATA2</text>
<text x="45.2" y="146.9">SD_DATA3</text>
<text x="65.1" y="147.6">USB_OTG_CPEN</text>
<text x="65.1" y="145.7">SD_DATA3</text>
<text x="108.5" y="147.6">ETH0_MDI1_N</text>
<text x="108.5" y="145.7">ETH0_MDI1_P</text>
<text x="131.3" y="144.9">ETH0_MDI0_N</text>
<text x="131.3" y="146.9">ETH0_MDI1_P</text>
<text x="131.3" y="148.8">ETH0_MDI1_N</text>
<text x="145" y="146.9">6</text>
<text x="145.2" y="144.9">6</text>
<text x="145.2" y="148.8">6</text>
<text x="42.3" y="154.6">5</text>
<text x="42.3" y="152.7">5</text>
<text x="45.2" y="154.6">USB_OTG_N</text>
<text x="45.2" y="152.7">USB_OTG_P</text>
<text x="65.1" y="155.3">USB_OTG_ID</text>
<text x="65.1" y="151.5">USB_OTG_P</text>
<text x="65.1" y="153.4">USB_OTG_N</text>
<text x="108.5" y="155.3">ETH0_MDI3_P</text>
<text x="108.5" y="151.5">ETH0_MDI2_P</text>
<text x="108.5" y="153.4">ETH0_MDI2_N</text>
<text x="131.3" y="152.7">ETH0_MDI2_P</text>
<text x="131.3" y="154.6">ETH0_MDI2_N</text>
<text x="145" y="152.7">6</text>
<text x="145.2" y="154.6">6</text>
<text x="42.3" y="156.5">5</text>
<text x="42.3" y="158.5">5</text>
<text x="45.2" y="156.5">USB_OTG_ID</text>
<text x="45.2" y="158.5">USB_VBUS</text>
<text x="65.1" y="157.3">USB_VBUS</text>
<text x="108.5" y="157.3">ETH0_MDI3_N</text>
<text x="131.3" y="156.5">ETH0_MDI3_P</text>
<text x="131.3" y="158.5">ETH0_MDI3_N</text>
<text x="145" y="156.5">6</text>
<text x="145.2" y="158.5">6</text>
</g>
<g font-size="1.7" fill="#000080">
<text x="196" y="58.1">R2</text>
<text x="203.7" y="58.1">33R</text>
<text x="217.2" y="54.2">J2</text>
<text x="250" y="59">C106</text>
<text x="95.6" y="60">JM3</text>
<text x="196" y="65.8">R4</text>
<text x="196" y="60">R3</text>
<text x="196" y="61.9">R1</text>
<text x="203.7" y="65.8">33R</text>
<text x="203.7" y="60">33R</text>
<text x="203.7" y="61.9">33R</text>
<text x="250" y="62.9">0.1uF</text>
<text x="217.2" y="69.7">JTAG</text>
<text x="193.1" y="93.8">D1</text>
<text x="209.5" y="93.8">D2</text>
<text x="225.9" y="93.8">D3</text>
<text x="241.3" y="93.8">D4</text>
<text x="192.7" y="96.1">BAT54S/SOT</text>
<text x="209.1" y="96.1">BAT54S/SOT</text>
<text x="225.5" y="96.1">BAT54S/SOT</text>
<text x="241" y="96.1">BAT54S/SOT</text>
<text x="198.9" y="127.6">J3</text>
<text x="220.1" y="129.5">M1</text>
<text x="227.8" y="127.6">Hole</text>
<text x="227.8" y="131.4">Hole</text>
<text x="257.7" y="129.5">M5</text>
<text x="265.5" y="127.6">Hole</text>
<text x="265.5" y="131.4">Hole</text>
<text x="171.8" y="134.3">C1</text>
<text x="180.5" y="134.3">C2</text>
<text x="220.1" y="137.2">M3</text>
<text x="220.1" y="133.3">M2</text>
<text x="227.8" y="135.3">Hole</text>
<text x="257.7" y="133.3">M6</text>
<text x="257.7" y="137.2">M7</text>
<text x="265.5" y="135.3">Hole</text>
<text x="171.8" y="138.2">10uF/25V 10uF/25V</text>
<text x="198.9" y="139.1">CON2</text>
<text x="220.1" y="141.1">M4</text>
<text x="227.8" y="139.1">Hole</text>
<text x="257.7" y="141.1">M8</text>
<text x="265.5" y="139.1">Hole</text>
<text x="89" y="167.1">CON50x2 REC</text>
</g>
<g font-size="1.4">
<text x="30.9" y="11.7">5</text>
<text x="88.8" y="11.7">4</text>
<text x="146.7" y="11.7">3</text>
<text x="204.7" y="11.7">2</text>
<text x="262.6" y="11.7">1</text>
<text x=".5" y="36.3">D</text>
<text x="292" y="36.3">D</text>
<text x=".5" y="82.1">C</text>
<text x="292" y="82.1">C</text>
<text x=".5" y="128">B</text>
<text x="292" y="128">B</text>
<text x=".5" y="173.8">A</text>
<text x="292" y="173.8">A</text>
<text x="30.9" y="197">5</text>
<text x="88.8" y="197">4</text>
<text x="146.7" y="197">3</text>
<text x="204.7" y="197">2</text>
<text x="262.6" y="197">1</text>
</g>
</svg>
